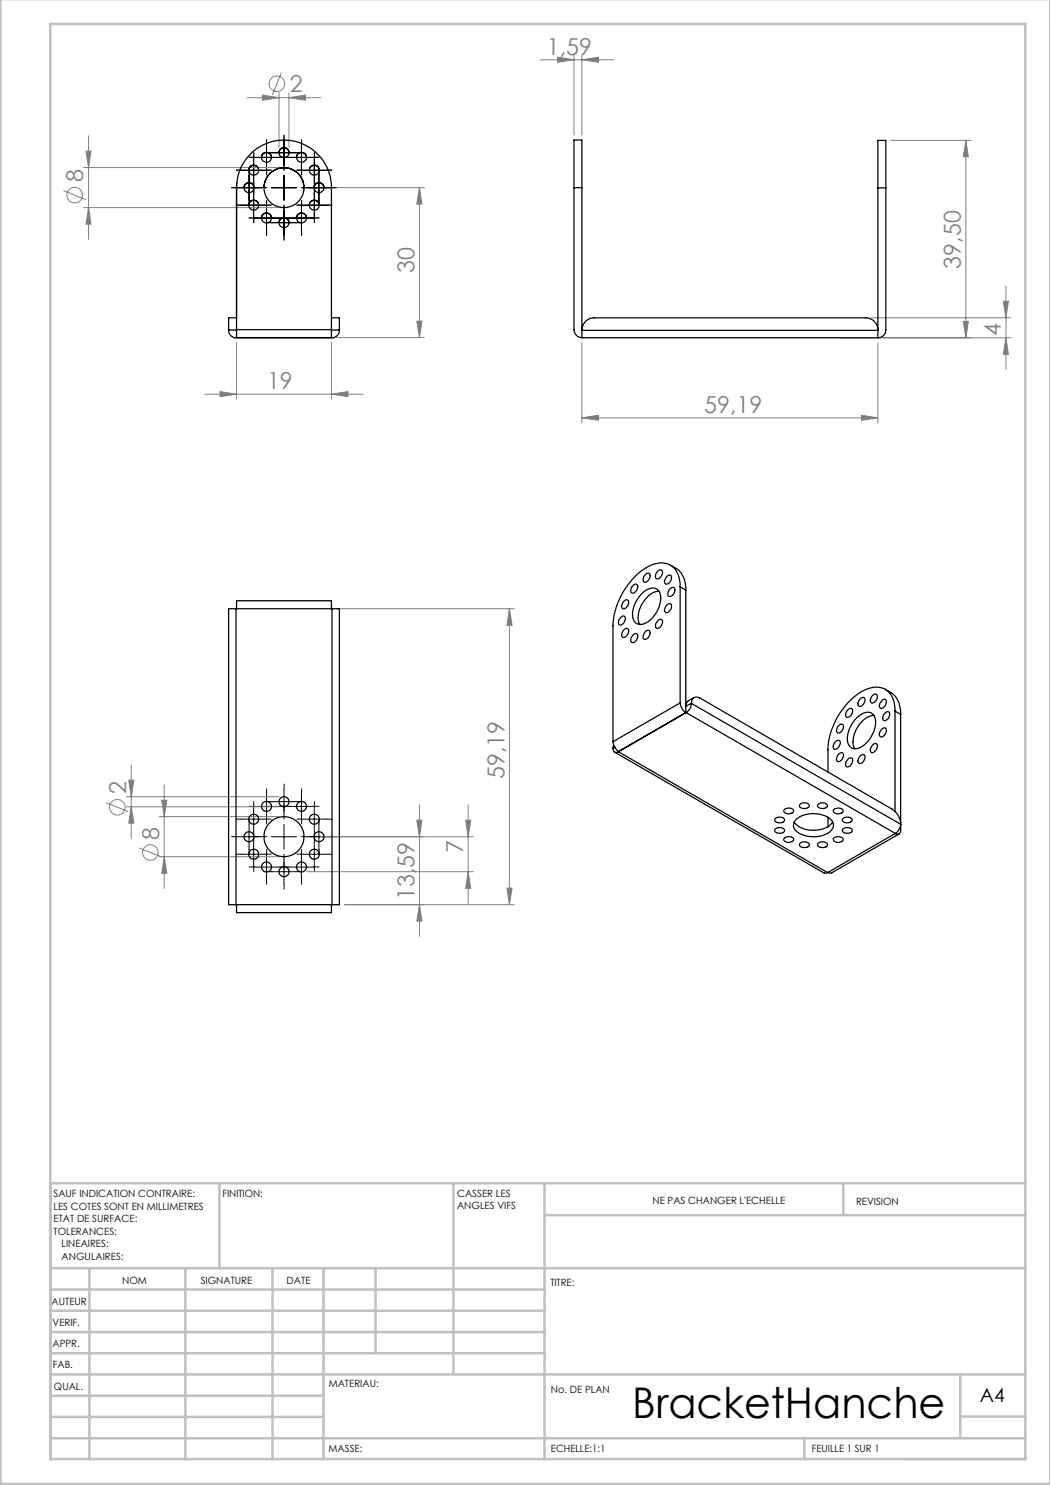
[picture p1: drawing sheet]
<svg xmlns="http://www.w3.org/2000/svg" width="210mm" height="297mm" viewBox="0 0 210 297" stroke-linecap="round" stroke-linejoin="round" font-family="sans-serif">
<g fill="none" stroke="#808080" stroke-width=".2">
<path d="M49.5 19.5h14.6M52.5 19l3.3 .5-3.3 .5zM55.8 18.5v11M56.3 14.5l-1.8 4.5M57.8 19.5l3.3-.5v1zM57.8 18.5v11M108 12h14.7M111.5 11.4l3.3 .6-3.3 .4zM114.8 10.9v16.1M116.4 12l3.3-.6v1zM116.4 10.9v16.1M12.7 38.1l4.4 1.8"/>
<path d="M16.7 33.5h39.1M17.2 30.2h1l-.5 3.3zM17.7 27.2v20.7M67.3 37.5h17.6M83.9 37.5v30M83.9 37.5l.5 3.3h-1zM178.2 28.1h16M193.2 28.1v39.5M193.2 28.1l.5 3.3h-1zM16.7 41.5h39.1M17.7 41.5l.5 3.3h-1zM201.2 57.2v16.7"/>
<path d="M41 78.8h31.6M44 78.3l3.3 .5-3.3 .5zM47.3 68.5v11.3M66.3 78.8l3.3-.5v1zM66.3 68.5v11.3M67.3 67.5h17.6M83.4 64.2h1l-.5 3.3zM116.4 68.6v16M168.1 67.6h34.1M174.1 63.6h28.1M175.6 68.6v16M192.7 64.3h1l-.5 3.3z"/>
<path d="M200.7 60.3h1l-.5 3.3zM201.2 67.6l.5 3.3h-1zM116.4 83.6l3.3-.6v1.1zM116.4 83.6h59.2M172.3 83l3.3 .6-3.3 .5zM67.4 121.7h35.5M101.9 121.7l.5 3.4h-1zM101.9 121.7v59.2M25.3 159.3h30.5M25.8 156h1l-.6 3.3zM26.2 153v14.7M32.8 157v20.7"/>
<path d="M21.2 160.5l4.5 1.8M25.3 161.4h30.5M26.2 161.4l.6 3.2h-1zM27.8 169.6l4.5 1.8M31.9 163.3h23.9M31.9 171.3h23.9M32.3 160.1h1.1l-.6 3.2zM32.8 171.3l.6 3.4h-1.1zM61.3 174.3h33.4M64.3 167.4h30.4M83.4 164h1l-.5 3.4zM83.9 161v26.3"/>
<path d="M93.1 164h1.1l-.6 3.4zM93.6 161v19.7M93.6 174.3l.6 3.4h-1.1zM101.4 177.6h1l-.5 3.3zM68.9 180.9h34M83.9 180.9l.5 3.3h-1z"/>
<circle cx="55.4" cy="16.7" r="1.55"/>
<circle cx="14.9" cy="39" r="1.56"/>
<circle cx="23.5" cy="161.5" r="1.55"/>
<circle cx="30.1" cy="170.5" r="1.56"/>
</g>
<g fill="none" stroke="#000" stroke-width=".2" stroke-dasharray="30.5 1.3 1.3 1.3">
<path d="M47.3 37.5h-1M48.3 34h-1M49.8 35v-1M50.8 38.5v-1M50.8 31.5v-1M50.8 36.5v1M50.8 31.5h-1M50.8 31.4h-1M51.8 37.5h-1.5M52.3 37.5h1M53.3 34h1M53.3 29v-1"/>
<path d="M53.3 34v1M53.3 28.9v-1M53.3 33.9v1M54.3 30.5h-1M55.8 31.5h1M55.8 31.4h1M56.8 28v-1M56.8 33v1M56.8 32.5v-1.5M57.8 31.5h-1M57.8 31.4h-1M59.3 30.5h1"/>
<path d="M60.3 29v-1M60.3 34v1M60.3 28.9v-1M60.3 33.9v1M60.4 34h-1M61.3 37.5h-1M61.8 37.5h1.5M62.8 31.5h1M62.8 31.4h1M62.9 31.5v-1M62.9 36.5v1M62.9 38.5v-1"/>
<path d="M63.8 35v-1M65.4 34h1M66.3 37.5h1M48.3 41h-1M49.8 40v1M50.8 43.5v1M50.8 43.6h-1M53.3 41h1M53.3 41.1v-1M53.3 46.1v1M54.3 44.5h-1M55.8 43.6h1"/>
<path d="M56.8 42v-1M56.8 47v1M56.8 42.5v1.5M57.8 43.6h-1M59.3 44.5h1M60.3 41.1v-1M60.3 46.1v1M60.4 41h-1M62.8 43.6h1M62.9 43.5v1M63.8 40v1M65.4 41h1"/>
<path d="M53.3 158.8v-1M56.8 157.8v-1M60.3 158.8v-1M47.3 167.3h-1M48.3 170.8h-1M48.3 163.8h-1M49.8 164.8v-1M49.8 169.8v1M50.8 168.3v-1M50.8 173.3v1M50.8 161.3v-1M50.8 166.3v1"/>
<path d="M50.8 173.4h-1M50.8 161.3h-1M51.8 167.3h-1.5M52.3 167.3h1M53.3 170.8h1M53.3 163.8h1M53.3 170.9v-1M53.3 175.9v1M53.3 163.8v1M54.3 174.3h-1M54.3 160.3h-1M55.8 173.4h1"/>
<path d="M55.8 161.3h1M56.8 162.3v-1.5M56.8 172.3v1.5M56.8 171.8v-1M56.8 176.8v1M56.8 162.8v1M57.8 173.4h-1M57.8 161.3h-1M59.3 174.3h1M59.3 160.3h1M60.3 170.9v-1M60.3 175.9v1"/>
<path d="M60.3 163.8v1M60.4 170.8h-1M60.4 163.8h-1M61.3 167.3h-1M61.8 167.3h1.5M62.8 173.4h1M62.8 161.3h1M62.9 168.3v-1M62.9 173.3v1M62.9 161.3v-1M62.9 166.3v1M63.8 164.8v-1"/>
<path d="M63.8 169.8v1M65.4 170.8h1M65.4 163.8h1M66.3 167.3h1"/>
</g>
<g fill="none" stroke="#000" stroke-width=".2">
<path d="M47.3 37.5h5M48.2 34h5M49.8 35v5.1M50.7 31.5v5.1M50.7 38.5v5.1M50.8 31.5h5M53.3 29v5M54.3 37.5h5M54.3 30.5h5M54.3 30.6h5M56.8 28v5.1M56.8 35v5.1"/>
<path d="M57.8 31.5h5M60.3 29v5M60.4 34h5M61.3 37.5h5M62.9 31.5v5.1M62.9 38.5v5.1M63.8 35v5.1M48.2 41h5M48.2 41.1h5M50.8 43.6h5M53.3 41.1v5M54.3 44.5h5"/>
<path d="M54.3 44.6h5M56.8 42v5.1M57.8 43.6h5M60.3 41.1v5M60.4 41h5M60.4 41.1h5M53.3 158.8v5M56.8 157.8v5M60.3 158.8v5M47.3 167.4h5M48.2 170.8h5M48.2 163.8h5"/>
<path d="M49.8 164.8v5.1M50.7 161.4v4.9M50.7 168.3v5.1M50.8 173.4h5M50.8 161.3h5M53.3 170.9v5M54.3 167.4h5M54.3 174.3h5M54.3 160.3h5M56.8 164.8v5.1M56.8 171.8v5M57.8 173.4h5"/>
<path d="M57.8 161.3h5M60.3 170.9v5M60.4 170.8h5M60.4 163.8h5M61.3 167.4h5M62.9 161.4v4.9M62.9 168.3v5.1M63.8 164.8v5.1"/>
</g>
<g fill="none" stroke="#c0c0c0" stroke-width=".5">
<path d="M.1 -.1v296.9h209.9v-296.9M10.1 4.8h195v287h-195zM43.9 236.6v17M90.7 236.6v38.3M108.9 236.6v55.3M168.7 236.6v6.3M205.1 236.6h-195v55.3M10.1 253.6h195M10.1 257.9h98.8M17.9 253.6v38.3M37.1 253.6v38.3M54.5 253.6v38.3"/>
<path d="M64.7 253.6v38.3M75.1 253.6v17M108.9 243h96.2M10.1 270.6h98.8M10.1 266.4h98.8M10.1 262.1h98.8M10.1 279.1h54.6M10.1 274.9h195M192.1 274.8v12.7M10.1 287.7h195M10.1 283.4h54.6M160.9 287.5v4.3"/>
<path d="M192.1 283.3h13"/>
</g>
<g fill="#808080">
<path d="M116.4 12l3.3-.6v1zM111.5 11.4l3.3 .6-3.3 .4z"/>
<path d="M44 78.3l3.3 .5-3.3 .5zM66.3 78.8l3.3-.5v1zM52.5 19l3.3 .5-3.3 .5zM57.8 19.5l3.3-.5v1zM116.4 83.6l3.3-.6v1.1zM172.3 83l3.3 .6-3.3 .5z"/>
<path d="M83.4 64.2h1l-.5 3.3zM83.9 37.5l.5 3.3h-1zM101.4 177.6h1l-.5 3.3zM101.9 121.7l.5 3.4h-1zM93.6 174.3l.6 3.4h-1.1zM93.1 164h1.1l-.6 3.4z"/>
<path d="M17.2 30.2h1l-.5 3.3zM17.7 41.5l.5 3.3h-1zM200.7 60.3h1l-.5 3.3zM201.2 67.6l.5 3.3h-1zM193.2 28.1l.5 3.3h-1zM192.7 64.3h1l-.5 3.3zM25.8 156h1l-.6 3.3zM26.2 161.4l.6 3.2h-1zM32.3 160.1h1.1l-.6 3.2zM32.8 171.3l.6 3.4h-1.1zM83.4 164h1l-.5 3.4zM83.9 180.9l.5 3.3h-1z"/>
</g>
<g fill="none" stroke="#000" stroke-width=".25">
<path d="M47.3 37.5a9.5 9.5 0 0 1 9.5-9.5 9.5 9.5 0 0 1 9.5 9.5v28.4M47.3 37.5v28.4M47.3 36.5v1.1M48.8 37.5a1.01 1.01 0 0 1 1-.9 1.01 1.01 0 0 1 1 1M49.7 34a.99 .99 0 0 1 1.1-.9 .99 .99 0 0 1 .9 1M52.3 31.4a.99 .99 0 0 1 1.1-.9 .99 .99 0 0 1 .9 1M52.8 37.3a4 4 0 0 1 4.2-3.7 4 4 0 0 1 3.8 4.2M55.8 30.5a.99 .99 0 0 1 1-.9 .99 .99 0 0 1 1 1M59.3 31.4a1.01 1.01 0 0 1 1.1-.9 1.01 1.01 0 0 1 .9 1M61.9 34a.99 .99 0 0 1 1-.9 .99 .99 0 0 1 1 1M62.8 37.5a1.01 1.01 0 0 1 1.1-.9 1.01 1.01 0 0 1 .9 1M114.8 37.5v-9.5h1.6v9.5"/>
<path d="M114.8 37.5v28.4a1.63 1.63 0 0 0 1.6 1.6M114.8 37.5h1.6M116.4 37.5v28.6M175.6 37.6v-9.5h1.6v9.5M175.6 37.6v28.5M175.6 37.6h1.6M177.2 37.6v28.4a1.57 1.57 0 0 1-1.6 1.6M49.7 41a.99 .99 0 0 1 1.1-.9 .99 .99 0 0 1 .9 1M52.3 43.6a.99 .99 0 0 1 1.1-1 .99 .99 0 0 1 .9 1.1M55.8 44.5a.99 .99 0 0 1 1-.9 .99 .99 0 0 1 1 1M59.3 43.6a1.01 1.01 0 0 1 1.1-1 1.01 1.01 0 0 1 .9 1.1M61.9 41a.99 .99 0 0 1 1-.9 .99 .99 0 0 1 1 1"/>
<path d="M45.7 66a1.5 1.5 0 0 0 1.5 1.6h19.2a1.45 1.45 0 0 0 1.5-1.6M45.7 66h1.6M47.3 65.9v1.6h19v-1.6M47.3 63.6h-1.6v2.4M47.3 65.9h19M66.3 63.6h1.6v2.4M66.3 66h1.6M116.4 66a2.47 2.47 0 0 1 2.5-2.4h54.2a2.41 2.41 0 0 1 2.5 2.4M116.4 66.1v1.5h59.2M116.4 66.1h59.2M175.6 66.1v1.5M126.6 117a.54 .54 0 0 1 .8-.1 .54 .54 0 0 1 .1 .8 .98 .98 0 0 1-1.2 .8 1.29 1.29 0 0 1 .3-1.5z"/>
<path d="M128.2 118.9a2.68 2.68 0 0 1 3.3-1 3.3 3.3 0 0 1 .2 3.8 4.6 4.6 0 0 1-3.8 3.2 1.86 1.86 0 0 1-1.4-2.4 6.8 6.8 0 0 1 1.7-3.6zM129.1 114.9a.54 .54 0 0 1 .8-.2 .54 .54 0 0 1 .1 .8 .98 .98 0 0 1-1.3 .8 1.29 1.29 0 0 1 .4-1.4zM131.6 114.2a.54 .54 0 0 1 .8-.1 .54 .54 0 0 1 0 .8 .98 .98 0 0 1-1.2 .8 1.29 1.29 0 0 1 .4-1.5zM131.8 118.2a4.6 4.6 0 0 0-3.7 3.3 3.7 3.7 0 0 0-.1 3.4M133.4 115.2a.5 .5 0 0 1 .7-.1 .5 .5 0 0 1 .2 .6 .96 .96 0 0 1-1.3 1 1.26 1.26 0 0 1 .4-1.5zM134.1 117.7a.55 .55 0 0 1 .8-.1 .55 .55 0 0 1 0 .8 .95 .95 0 0 1-1.2 .8 1.29 1.29 0 0 1 .4-1.5zM134.1 113a4.4 4.4 0 0 1 2.8 2.9l.3 2.1M136 117.4a4.5 4.5 0 0 0-2.5-4.6 6.1 6.1 0 0 0-5.7 1.7 15.3 15.3 0 0 0-5.2 10.6v23.2M136 117.4l1.2 .6M136 117.4v23.2M137.2 118v24.5a2.69 2.69 0 0 1-1.2-1.9M47.2 121.7h-1.5v59.2h1.5"/>
<path d="M47.2 121.7v59.2M47.2 121.7h19.2M47.3 121.7v-1.5h19v1.5M66.4 121.7h1.5v59.2h-1.5M66.4 121.7v59.2M124.2 123.4a.53 .53 0 0 1 .8-.1 .53 .53 0 0 1 0 .8 .94 .94 0 0 1-1.2 .8 1.29 1.29 0 0 1 .4-1.5zM124.7 126.1a.55 .55 0 0 1 .5-.5 .55 .55 0 0 1 .5 .4 1.28 1.28 0 0 1-1.1 1.5 .94 .94 0 0 1 .1-1.4zM124.7 120.4a.55 .55 0 0 1 .5-.5 .55 .55 0 0 1 .5 .4 1.28 1.28 0 0 1-1.1 1.4 .94 .94 0 0 1 .1-1.3zM126.6 127a.54 .54 0 0 1 .8-.2 .54 .54 0 0 1 .1 .8 .93 .93 0 0 1-1.2 .8 1.26 1.26 0 0 1 .3-1.4zM129.1 126.3a.54 .54 0 0 1 .8-.1 .54 .54 0 0 1 .1 .8 .98 .98 0 0 1-1.3 .8 1.29 1.29 0 0 1 .4-1.5zM131.6 124.1a.54 .54 0 0 1 .8-.1 .54 .54 0 0 1 0 .8 .93 .93 0 0 1-1.2 .8 1.26 1.26 0 0 1 .4-1.5zM133.2 121.1a.53 .53 0 0 1 .6-.4 .53 .53 0 0 1 .5 .5 1.2 1.2 0 0 1-1.2 1.3 .94 .94 0 0 1 .1-1.4z"/>
<path d="M138.8 139.5l-1.3 .8-.3 .9M172 139.8a.53 .53 0 0 1 .7-.3 .53 .53 0 0 1 .3 .8 .89 .89 0 0 1-1.3 .8l-.1-.5zM174.5 139.1a.54 .54 0 0 1 .7-.3 .54 .54 0 0 1 .2 .8 .89 .89 0 0 1-1.3 .8v-.7zM177.1 137.9a4.8 4.8 0 0 1 3 5M122.6 149.7a.67 .67 0 0 0 .3 .7 .67 .67 0 0 0 .8 0M122.6 148.3a2.69 2.69 0 0 0 1.1 2M122.6 149.7h.1M122.7 149l-.1 .7M122.9 150.4l41.9 24.2 .3 .1 .4-.2M123 149.5l-.4 .2M123.7 150.4l41.8 24.1M136 140.6l-13.4 7.7"/>
<path d="M137.2 141.2h.1M137.2 142.5l-13.5 7.9M137.2 142.5l41.9 24.2M138.3 140.7a2.33 2.33 0 0 1-1.1 1.8M138.3 140.7l41.8 24.1a2.49 2.49 0 0 1-1 1.9M138.3 140.6a1.06 1.06 0 0 1 .5-1.1 1.06 1.06 0 0 1 1.2 .1l38.4 22.2a3.7 3.7 0 0 1 1.7 3M138.3 140.6v.1M138.3 140.6l-1.1 .7M167.1 148.4a.56 .56 0 0 1 .8-.2 .56 .56 0 0 1 0 .8 .79 .79 0 0 1-1.2 .7v-.5zM167.6 145.3a.61 .61 0 0 1 .4-.5 .61 .61 0 0 1 .7 .3 1.16 1.16 0 0 1-1.2 1.4l-.2-.4zM167.6 151a.61 .61 0 0 1 .4-.5 .61 .61 0 0 1 .7 .3 1.16 1.16 0 0 1-1.2 1.5l-.2-.5zM169.5 142a.54 .54 0 0 1 .8-.3 .54 .54 0 0 1 .2 .8 .89 .89 0 0 1-1.3 .8l-.1-.5z"/>
<path d="M169.7 151.7a.52 .52 0 0 1 .7-.1 .52 .52 0 0 1 .1 .8 1.07 1.07 0 0 1-1.2 .9 1.2 1.2 0 0 1 .4-1.6zM171.5 143.4a2.33 2.33 0 0 1 2.9-.7 3.1 3.1 0 0 1 .4 3.4 5.4 5.4 0 0 1-3.6 3.7 1.8 1.8 0 0 1-1.7-2.4 6.7 6.7 0 0 1 2-4zM172 151.2a.53 .53 0 0 1 .7-.3 .53 .53 0 0 1 .3 .8 .89 .89 0 0 1-1.3 .8l-.1-.5zM174.5 149a.54 .54 0 0 1 .7-.3 .54 .54 0 0 1 .2 .8 1.06 1.06 0 0 1-1.2 1 1.14 1.14 0 0 1 .3-1.5zM174.8 143.1a5.4 5.4 0 0 0-4.2 4.9v.7l.3 1.1M176.5 145.7a.5 .5 0 0 1 .7 0 .5 .5 0 0 1 0 .7 1.06 1.06 0 0 1-1.2 .9 1.2 1.2 0 0 1 .5-1.6zM176.5 140a.5 .5 0 0 1 .7-.1 .5 .5 0 0 1 0 .7 1.06 1.06 0 0 1-1.2 1 1.2 1.2 0 0 1 .5-1.6zM177 142.7a.53 .53 0 0 1 .7-.3 .53 .53 0 0 1 .2 .7 .89 .89 0 0 1-1.3 .9v-.8zM179 142.2a4.2 4.2 0 0 0-2.9-4.7 7.3 7.3 0 0 0-6.3 2.8 15 15 0 0 0-4.2 9.7v4.4M179 142.2l1.1 .7M179 142.2v20.1M180.1 142.9v23.1a.69 .69 0 0 1-.3 .8 .69 .69 0 0 1-.8-.1"/>
<path d="M155 165.8a1.17 1.17 0 0 1 1.9 .4 1.21 1.21 0 0 1-2-.1zM155 163.8a1.19 1.19 0 0 1 1.9 .2 1.16 1.16 0 0 1-2 0zM157 167.5a1.32 1.32 0 0 1 1.7 .3 1.08 1.08 0 0 1-1.7 .5l-.3-.4zM157 161.8a1.32 1.32 0 0 1 1.7 .3 1.08 1.08 0 0 1-1.7 .5l-.3-.4zM158.9 164.4a5.2 5.2 0 0 0 5.9 1.3l1-.5 .7-.8M159.3 163.8a5.7 5.7 0 0 1 7.1 .4 1.68 1.68 0 0 1-.9 2.5 5.8 5.8 0 0 1-6.5-.8 1.57 1.57 0 0 1 .3-2.1zM160 168.7a1.17 1.17 0 0 1 1.9 .3 1.24 1.24 0 0 1-2 0zM160 160.9a1.19 1.19 0 0 1 1.9 .3 1.2 1.2 0 0 1-2-.1zM163.6 168.7a1.17 1.17 0 0 1 1.9 .3 1.21 1.21 0 0 1-2 0zM163.6 160.9a1.19 1.19 0 0 1 1.9 .3 1.16 1.16 0 0 1-2-.1zM165.6 174.5h-.1M165.6 163.4v1.9"/>
<path d="M166.7 162a1.19 1.19 0 0 1 1.9 .2 1.16 1.16 0 0 1-1.9 0zM166.7 167.7a1.19 1.19 0 0 1 1.9 .3 1.16 1.16 0 0 1-1.9-.1zM168.6 163.8a1.19 1.19 0 0 1 1.9 .2 1.2 1.2 0 0 1-2 0zM168.6 165.8a1.17 1.17 0 0 1 1.9 .4 1.24 1.24 0 0 1-2-.1zM179 166.7l-13.4 7.8M179.1 166.7h-.1M179.8 166.8l-13.4 7.8h-.4l-.4-.1M47.2 180.9h19.2M47.3 180.9v1.6h19v-1.6"/>
<circle cx="49.8" cy="37.5" r="1"/>
<circle cx="50.7" cy="34" r="1"/>
<circle cx="53.3" cy="31.4" r=".99"/>
<circle cx="56.8" cy="37.5" r="4"/>
<circle cx="56.8" cy="30.5" r=".99"/>
<circle cx="60.3" cy="31.4" r="1"/>
<circle cx="62.9" cy="34" r=".99"/>
<circle cx="63.8" cy="37.5" r="1"/>
<circle cx="50.7" cy="41" r="1"/>
<circle cx="53.3" cy="43.6" r=".99"/>
<circle cx="56.8" cy="44.5" r=".99"/>
<circle cx="60.3" cy="43.6" r="1"/>
<circle cx="62.9" cy="41" r=".99"/>
<circle cx="49.8" cy="167.3" r=".99"/>
<circle cx="50.7" cy="163.8" r="1"/>
<circle cx="50.7" cy="170.8" r=".99"/>
<circle cx="53.3" cy="173.4" r="1"/>
<circle cx="53.3" cy="161.3" r=".99"/>
<circle cx="56.8" cy="167.3" r="4"/>
<circle cx="56.8" cy="160.4" r="1"/>
<circle cx="56.8" cy="174.3" r=".99"/>
<circle cx="60.3" cy="161.3" r=".99"/>
<circle cx="60.3" cy="173.4" r="1"/>
<circle cx="62.8" cy="170.8" r=".99"/>
<circle cx="62.8" cy="163.8" r="1"/>
<circle cx="63.8" cy="167.3" r=".99"/>
</g>
<text font-size="8.5" x="126.5" y="283.5">BracketHanche</text>
<g font-size="4.7" fill="#808080">
<text x="109.3" y="10.9">1,59</text>
<text x="58" y="18.4">2</text>
<text x="16.7" y="36.4" transform="rotate(-90 16.7 36.4)">8</text>
<text x="192.2" y="53.7" transform="rotate(-90 192.2 53.7)">39,50</text>
<text x="82.9" y="54.6" transform="rotate(-90 82.9 54.6)">30</text>
<text x="200.2" y="67.2" transform="rotate(-90 200.2 67.2)">4</text>
<text x="53.4" y="77.8">19</text>
<text x="140.8" y="82.5">59,19</text>
<text x="100.9" y="155.8" transform="rotate(-90 100.9 155.8)">59,19</text>
<text x="25.2" y="158.9" transform="rotate(-90 25.2 158.9)">2</text>
<text x="31.8" y="167.9" transform="rotate(-90 31.8 167.9)">8</text>
<text x="92.6" y="170.6" transform="rotate(-90 92.6 170.6)">7</text>
<text x="82.9" y="180" transform="rotate(-90 82.9 180)">13,59</text>
</g>
<text font-size="3.9" x="196" y="280.4">A4</text>
<g font-size="2">
<text x="10.7" y="239.5">SAUF INDICATION CONTRAIRE:</text>
<text x="44.5" y="239.5">FINITION:</text>
<text x="91.4" y="239.4">CASSER LES</text>
<text x="10.7" y="242">LES COTES SONT EN MILLIMETRES</text>
<text x="10.7" y="244.5">ETAT DE SURFACE:</text>
<text x="91.4" y="241.9">ANGLES VIFS</text>
<text x="130.5" y="240.8">NE PAS CHANGER L'ECHELLE</text>
<text x="171.2" y="241">REVISION</text>
<text x="10.7" y="247">TOLERANCES:</text>
<text x="12.3" y="249.5">LINEAIRES:</text>
<text x="12.3" y="252">ANGULAIRES:</text>
<text x="24.4" y="256.9">NOM</text>
<text x="40.1" y="256.8">SIGNATURE</text>
<text x="57.3" y="256.8">DATE</text>
<text x="110.1" y="257.1">TITRE:</text>
<text x="10.3" y="260.9">AUTEUR</text>
<text x="10.5" y="269.3">APPR.</text>
<text x="10.5" y="265.2">VERIF.</text>
<text x="10.6" y="273.6">FAB.</text>
<text x="10.8" y="278">QUAL.</text>
<text x="65.8" y="277.4">MATERIAU:</text>
<text x="110.2" y="278.5">No. DE PLAN</text>
<text x="65.7" y="290.4">MASSE:</text>
<text x="110.2" y="290.5">ECHELLE:1:1</text>
<text x="162.4" y="290.4">FEUILLE 1 SUR 1</text>
</g>
</svg>
